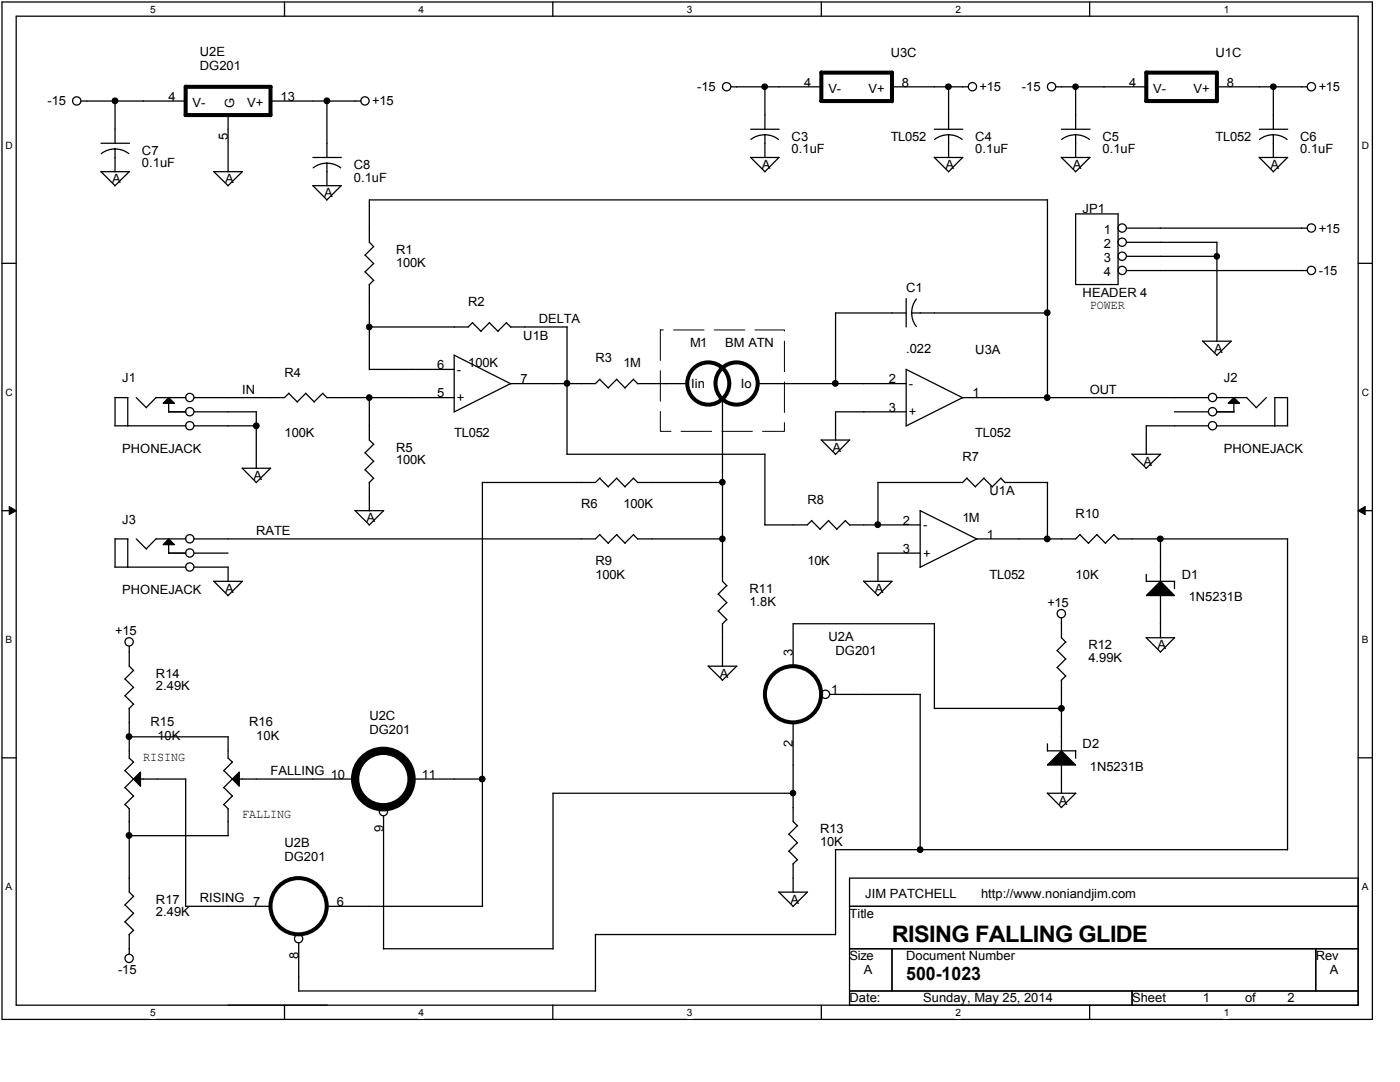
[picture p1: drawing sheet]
<svg xmlns="http://www.w3.org/2000/svg" width="279mm" height="216mm" viewBox="0 0 279 216" stroke-linecap="round" stroke-linejoin="round" font-family="sans-serif">
<path d="M.4 .4h273.5v203h-273.5zM3.2 3.2h267.9v197.4h-267.9z" fill="none" stroke="#000" stroke-width=".25"/>
<g fill="#fff">
<path d="M30 .7h1.1v2.3h-1.1z"/>
<path d="M30 200.9h1.1v2.3h-1.1z"/>
</g>
<path d="M56.8 .4v2.8M56.8 200.6v2.8" fill="none" stroke="#000" stroke-width=".25"/>
<g fill="#fff">
<path d="M83.5 .7h1.1v2.3h-1.1z"/>
<path d="M83.5 200.9h1.1v2.3h-1.1z"/>
</g>
<path d="M110.3 .4v2.8M110.3 200.6v2.8" fill="none" stroke="#000" stroke-width=".25"/>
<g fill="#fff">
<path d="M137.1 .7h1.1v2.3h-1.1z"/>
<path d="M137.1 200.9h1.1v2.3h-1.1z"/>
</g>
<path d="M163.9 .4v2.8M163.9 200.6v2.8" fill="none" stroke="#000" stroke-width=".25"/>
<g fill="#fff">
<path d="M190.7 .7h1.1v2.3h-1.1z"/>
<path d="M190.7 200.9h1.1v2.3h-1.1z"/>
</g>
<path d="M217.5 .4v2.8M217.5 200.6v2.8" fill="none" stroke="#000" stroke-width=".25"/>
<g fill="#fff">
<path d="M244.2 .7h1.1v2.3h-1.1z"/>
<path d="M244.2 200.9h1.1v2.3h-1.1z"/>
<path d="M1.1 27.9h1.5v2.2h-1.5z"/>
<path d="M271.8 27.9h1.4v2.2h-1.4z"/>
<path d="M1.1 77.2h1.5v2.2h-1.5z"/>
<path d="M271.8 77.2h1.4v2.2h-1.4z"/>
</g>
<path d="M.4 52.5h2.8M271.1 52.5h2.8" fill="none" stroke="#000" stroke-width=".25"/>
<g fill="#fff">
<path d="M1.1 126.5h1.3v2.3h-1.3z"/>
<path d="M271.8 126.5h1.3v2.3h-1.3z"/>
</g>
<path d="M.4 101.9h2.8M271.1 101.9h2.8" fill="none" stroke="#000" stroke-width=".25"/>
<path d="M1.8 101.1l1.4 .8-1.4 .8zM271.1 101.9l1.3-.8v1.6z" fill="#000"/>
<path d="M1.8 101.1l1.4 .8-1.4 .8zM271.1 101.9l1.3-.8v1.6z" fill="none" stroke="#000" stroke-width=".2"/>
<g fill="#fff">
<path d="M1.1 175.9h1.3v2.2h-1.3z"/>
<path d="M271.8 175.9h1.3v2.2h-1.3z"/>
</g>
<g fill="none" stroke="#000" stroke-width=".25">
<path d="M145.9 17.3h18M152.7 17.3v8.5M178 17.3h15.2M189.3 17.3v8.5M210.7 17.3h18.1M214.7 17.3v8.5M242.9 17.3h18M254.1 17.3v8.5M16.2 20.2h20.9M20.1 34.2l2.9 2.9M20.2 34.3h5.6M20.2 28.6h5.6"/>
<path d="M23 29.7l1.4 .3 1.3 .7M23 29.7l-1.5 .3-1.3 .7M23 20.1v8.5M23 29.7v4.6M25.8 34.3l-2.9 2.8M42.6 34.2l2.9 2.9M42.7 34.3h5.7M45.5 23v11.3M48.4 34.3l-2.9 2.8M54 20.2h18M62.4 37l2.8 2.9M62.5 31.4h5.6"/>
<path d="M62.5 37.1h5.6l-2.9 2.8M65.2 32.6l1.5 .2 1.3 .7M65.2 32.6l-1.4 .2-1.3 .7M65.2 20.1v11.3M65.2 32.6v4.5M149.8 31.4l2.9 2.9M149.8 31.4h5.7M149.8 25.8h5.7M152.7 26.9l1.4 .2 1.3 .7M152.7 26.9l-1.5 .2-1.3 .7M152.7 26.9v4.5M155.4 31.4l-2.8 2.9"/>
<path d="M186.4 31.4l2.9 2.9M186.5 31.4h5.6M186.5 25.8h5.6M189.3 26.9l1.4 .2 1.3 .7M189.3 26.9l-1.5 .2-1.3 .7M189.3 26.9v4.5M192.1 31.4l-2.8 2.9M209 39.9v39.5M209.1 39.9h-135.4v8.5l.9 .8M211.8 31.4l2.9 2.9M211.8 31.4h5.7M211.8 25.8h5.7"/>
<path d="M214.7 26.9l1.4 .2 1.3 .7M214.7 26.9l-1.5 .2-1.3 .7M214.7 26.9v4.5M217.5 31.4l-2.9 2.9M251.3 31.4l2.8 2.9M251.3 31.4h5.7M251.3 25.8h5.7M254.1 26.9l1.5 .2 1.3 .7M254.1 26.9l-1.4 .2-1.3 .7M254.1 26.9v4.5M257 31.4l-2.9 2.9M72.9 50.9l1.7 1.7"/>
<path d="M72.9 54.2l1.7 1.8M73.7 56.8v17M74.6 49.2l-1.8 1.7M74.6 52.6l-1.8 1.7M74.6 55.9l-.9 .9M180.8 59.6v5.6M182.9 59.7l-.7 1.3-.3 1.5M214.7 42.7h8.4v14.1h-8.4zM224.8 54h36.1M224.8 45.5h36.1M224.8 48.4h18.1M224.8 51.1h18.1"/>
<path d="M242.9 48.3v19.8M23 79.3h2.5M23 79.3v5.7M25.5 79.3v5.7M27.2 79.3l2 2.1M31.1 79.3h6M31.2 79.3l-2 2M33.7 79.3l1.1 1.2h-2.2zM57.6 78.5l1.8 1.7M57.7 78.5l-.9 .8h-18.1M61 78.5l1.7 1.7M61.1 78.5l-1.8 1.7"/>
<path d="M64.4 78.5l.9 .9M64.4 78.5l-1.7 1.7M65.2 79.3h25.4M73.7 79.3v8.5l.9 .9M73.7 73.7h16.9M90.6 70.8v11.4M90.6 70.9l11.3 5.7M94.3 64.4l1.7 1.7M94.3 64.4l-.9 .8h-19.7M97.7 64.4l1.7 1.7M97.7 64.4l-1.7 1.7M101.1 64.4l.8 .9"/>
<path d="M101.1 64.4l-1.7 1.7M101.9 65.2h11.3M113.2 65.2v25.4M119.7 75.7l1.7 1.7M119.7 75.7l-.9 .8h-16.9l-11.3 5.7M123.1 75.7l1.7 1.7M123.1 75.7l-1.7 1.7M126.4 75.7l.9 .9M126.5 75.7l-1.8 1.7M127.3 76.5h9.9M144.2 79.6v36.4l.9 .9M151.2 76.5h29.6"/>
<path d="M180.8 62.5h-14v14.1M181.9 62.5l.3 1.4 .7 1.3M181.9 62.5h27.2M192.1 79.4l-11.3-5.7v11.3M240 68l2.9 2.9M240 68.1h5.7M241.2 79.3h-49.1l-11.3 5.7M242.8 79.3h6M245.7 68.1l-2.9 2.8M246.2 79.3l1.2 1.2h-2.3zM248.7 79.3l2 2M252.7 79.3l-2 2.1"/>
<path d="M254.4 79.3h2.6M254.4 79.3v5.7M257 79.3v5.7M22.9 85h14.2M33.6 82.2h3.5M33.7 80.5v1.7M38.7 82.2h12.5M38.7 85h12.4M48.3 93.4l2.8 2.9M48.4 93.4h5.6M51.1 82.2v11.2M54 93.4l-2.9 2.9"/>
<path d="M72.9 90.3l1.7 1.8M72.9 93.7l1.7 1.8M74.6 88.7l-1.8 1.7M74.6 92l-1.8 1.8M74.6 95.4l-.9 .9v5.6M96.3 96.2v84.6h-31.1M113.1 90.6h39.6M119.7 95.4l1.7 1.8M119.7 95.4l-.9 .9h-22.5M123.1 95.4l1.7 1.8M123.1 95.4l-1.7 1.7M126.4 95.4l.9 .9h16.9"/>
<path d="M126.5 95.4l-1.8 1.7M152.7 90.6v14.1M163.9 87.8l2.9 2.8M163.9 87.8h5.7M169.5 87.8l-2.8 2.9M175.2 96.3v8.5M180.8 82.2h-14v5.6M193 95.4l1.7 1.8M193 95.4l-.9 .9h-16.9M196.3 95.4l1.8 1.8M196.4 95.4l-1.8 1.7M199.7 95.4l.9 .9"/>
<path d="M199.8 95.4l-1.8 1.7M200.6 96.3h8.5M209 96.3v11.3M225.9 90.6l2.9 2.8M225.9 90.6h5.7M228.8 85h12.4M228.8 84.9v5.7M231.6 90.6l-2.9 2.9M234.4 82.2h6.8M242.8 82.2h3.5M242.8 85h14.2M246.2 80.5v1.7"/>
<path d="M22.9 113.2h14.2M23 107.5h2.5M23 107.5v5.7M25.5 107.5v5.7M27.2 107.5l2 2.1M31.1 107.5h6M31.2 107.5l-2 2M33.6 110.4h3.5M33.7 107.5l1.1 1.2h-2.2zM33.7 108.7v1.7M38.7 110.4h6.8M38.7 113.2h6.8v2.8"/>
<path d="M42.6 116l2.9 2.8M42.7 116h5.7M48.4 116l-2.9 2.9M70.8 101.9l2.9 2.8M70.9 101.9h5.7M76.5 101.9l-2.8 2.9M119.7 106.7l1.7 1.7M119.7 106.6l-.9 .9h-80.1M123.1 106.7l1.7 1.7M123.1 106.6l-1.7 1.8M126.4 106.7l.9 .9M126.5 106.6l-1.8 1.8"/>
<path d="M127.3 107.5h16.9M143.3 118.5l1.8 1.8M145 116.8l-1.7 1.8M162 103.9l1.7 1.7M162 103.8l-.9 .9h-8.5M165.4 103.9l1.6 1.7M165.4 103.8l-1.7 1.8M168.7 103.9l.9 .9M168.7 103.8l-1.7 1.8M169.5 104.7h14.1M172.3 116l2.9 2.8M172.4 116h5.7"/>
<path d="M175.2 110.4h8.4M175.2 110.3v5.7M178 116l-2.8 2.9M195 107.6l-11.4-5.7v11.3M215.5 106.7l1.8 1.7M215.6 106.6l-.9 .9h-19.8l-11.3 5.7M218.9 106.7l1.7 1.7M218.9 106.6l-1.7 1.8M222.3 106.7l.9 .9M222.3 106.6l-1.7 1.8M223.1 107.5h33.9M228.8 116h5.6"/>
<path d="M228.8 114.6v1.4M231.6 116l2.8 2.8h-5.6zM231.6 107.5v8.5M231.6 118.8v8.5M234.4 116v1.4M257 107.5v62.1M24.9 135.5l1.8 1.7M24.9 138.8l1.8 1.7M25.8 129v3.9l.9 .9M26.6 133.8l-1.7 1.7M26.6 137.2l-1.7 1.7M141.3 132.9l2.9 2.8"/>
<path d="M141.4 132.9h5.7M143.3 121.9l1.8 1.8M144.2 124.5v8.5M145 120.2l-1.7 1.8M145 123.6l-.9 .9M147 132.9l-2.9 2.9M158.3 132.9v-8.4h28.2v16.9M165.6 138.6h18.1M183.6 138.6v31M211 129.8l1.7 1.7M211 133.2l1.7 1.7M211.8 123.3v4l.9 .8"/>
<path d="M211.8 135.7v14.1M212.7 128.1l-1.8 1.7M212.7 131.5l-1.8 1.7M212.7 134.9l-.9 .9M228.7 127.2l2.9 2.9M228.8 127.3h5.6M234.4 127.3l-2.8 2.8M.4 151.2h2.8M24.9 153.8l1.8 1.7M24.9 157.1l1.8 1.8M25.8 141.4v9.9M25.8 151.3l.9 .8"/>
<path d="M25.8 147h19.8M26.6 155.4l1.4-1.3v2.8zM26.6 140.5l-.8 .9M26.6 152.1l-1.7 1.7M26.6 155.4l-1.7 1.8M26.6 158.8l-1.7 1.8M28 155.4h9.1v25.5M44.7 153.8l1.7 1.7M45.5 147v4.3M45.5 151.3l.9 .8M46.4 155.4l1.4-1.3v2.8zM46.4 152.1l-1.8 1.7"/>
<path d="M46.4 155.4l-1.8 1.8 1.8 1.7M46.4 158.8l-1.8 1.8M47.8 155.4h23.1M82.2 155.4h14.1M110.3 158.3h48M110.4 158.3v31.1M158.3 144.2v19.7l.9 .9M186.5 141.4h25.4M209 158.2l2.8 2.9M209 158.3h5.7l-2.9 2.9M209 149.8h5.7v1.5M209 148.4v1.5"/>
<path d="M211.8 149.8l2.9 2.9h-5.7zM211.8 152.6v5.7M271.1 151.2h2.8M24.9 160.5l.9 .9M25.8 161.4v16.6l.9 .9M25.8 166.8h19.8M26.6 178.9l-1.7 1.7M44.7 160.5l.9 .9M45.5 161.4v5.4M76.5 162.8v26.6M155.4 178l2.9 2.8M155.4 178h5.8"/>
<path d="M157.4 166.5l1.8 1.7M157.4 169.8l1.8 1.8M158.3 172.4v5.7M159.1 164.8l-1.7 1.7M159.1 168.1l-1.7 1.8M159.1 171.5l-.9 .9M161.1 178l-2.9 2.9M166.7 169.5h90.3M166.8 169.5v17h-48M169.5 175.2h101.6v25.4h-101.6zM24.9 180.6l1.8 1.7M24.9 183.9l1.8 1.8"/>
<path d="M25.8 186.5v3.9M26.6 182.2l-1.7 1.8M26.6 185.6l-.8 .9M37.1 180.8h16.9M59.6 197.7h59.3M59.6 188.2v9.6M76.5 189.3h33.9M118.8 186.4v11.3M169.5 180.8h101.6M169.5 189.3h101.6M169.5 197.7h101.6M178 189.3v8.4"/>
<path d="M225.9 197.7v2.9M262.6 189.3v8.4M45.5 200.6h19.8"/>
<circle cx="145" cy="17.3" r=".83"/>
<circle cx="152.6" cy="17.3" r=".55"/>
<circle cx="189.3" cy="17.3" r=".55"/>
<circle cx="194.1" cy="17.3" r=".83"/>
<circle cx="209.9" cy="17.3" r=".83"/>
<circle cx="214.6" cy="17.3" r=".54"/>
<circle cx="254.1" cy="17.3" r=".55"/>
<circle cx="261.7" cy="17.3" r=".83"/>
<circle cx="15.3" cy="20.1" r=".83"/>
<circle cx="23" cy="20.1" r=".56"/>
<circle cx="65.2" cy="20.1" r=".56"/>
<circle cx="72.8" cy="20.1" r=".83"/>
<circle cx="224" cy="51.1" r=".83"/>
<circle cx="224" cy="45.5" r=".83"/>
<circle cx="224" cy="54" r=".83"/>
<circle cx="224" cy="48.3" r=".83"/>
<circle cx="242.8" cy="51.1" r=".55"/>
<circle cx="261.7" cy="45.5" r=".83"/>
<circle cx="261.7" cy="54" r=".83"/>
<circle cx="37.9" cy="79.3" r=".83"/>
<circle cx="73.7" cy="65.2" r=".55"/>
<circle cx="73.7" cy="79.3" r=".55"/>
<circle cx="113.2" cy="76.5" r=".56"/>
<circle cx="166.7" cy="76.5" r=".56"/>
<circle cx="209" cy="79.3" r=".56"/>
<circle cx="209" cy="62.4" r=".56"/>
<circle cx="242" cy="79.3" r=".83"/>
<circle cx="37.9" cy="84.9" r=".83"/>
<circle cx="37.9" cy="82.1" r=".83"/>
<circle cx="51.1" cy="85" r=".56"/>
<circle cx="144.2" cy="96.2" r=".55"/>
<circle cx="242" cy="82.1" r=".83"/>
<circle cx="242" cy="84.9" r=".83"/>
<circle cx="37.9" cy="107.5" r=".83"/>
<circle cx="37.9" cy="113.1" r=".83"/>
<circle cx="37.9" cy="110.3" r=".83"/>
<circle cx="144.2" cy="107.5" r=".55"/>
<circle cx="175.2" cy="104.7" r=".56"/>
<circle cx="209" cy="107.5" r=".56"/>
<circle cx="231.6" cy="107.5" r=".56"/>
<circle cx="25.8" cy="128.1" r=".83"/>
<circle cx="164.7" cy="138.5" r=".83"/>
<circle cx="211.8" cy="122.4" r=".83"/>
<circle cx="25.7" cy="147" r=".56"/>
<circle cx="96.2" cy="155.4" r=".56"/>
<circle cx="158.3" cy="158.3" r=".54"/>
<circle cx="211.8" cy="141.3" r=".56"/>
<circle cx="25.7" cy="166.7" r=".56"/>
<circle cx="76.5" cy="161.9" r=".83"/>
<circle cx="183.6" cy="169.5" r=".56"/>
<circle cx="25.8" cy="191.2" r=".83"/>
<circle cx="59.6" cy="187.3" r=".83"/>
</g>
<g fill="none" stroke="#000" stroke-width=".8">
<path d="M37.1 17.3h16.9M37.1 17.3v5.7M54 17.3v5.7M178 14.5v5.7M178.1 14.5h-14.2v5.7h14.1M37 23h17M228.7 20.2h14.2M228.8 20.2v-5.7h14.1v5.7"/>
<circle cx="141.3" cy="76.5" r="4.2"/>
<circle cx="147" cy="76.5" r="4.2"/>
<circle cx="158.3" cy="138.5" r="5.6"/>
<circle cx="59.6" cy="180.8" r="5.6"/>
</g>
<circle cx="76.5" cy="155.4" r="5.6" fill="none" stroke="#000" stroke-width="1.7"/>
<g fill="#000">
<path d="M33.7 79.3l1.1 1.2h-2.2zM246.2 79.3l1.2 1.2h-2.3zM33.7 107.5l1.1 1.2h-2.2zM231.6 116l2.8 2.8h-5.6zM26.6 155.4l1.4-1.3v2.8zM46.4 155.4l1.4-1.3v2.8zM211.8 149.8l2.9 2.9h-5.7z"/>
<circle cx="152.6" cy="17.3" r=".55"/>
<circle cx="189.3" cy="17.3" r=".55"/>
<circle cx="214.6" cy="17.3" r=".54"/>
<circle cx="254.1" cy="17.3" r=".55"/>
<circle cx="23" cy="20.1" r=".56"/>
<circle cx="65.2" cy="20.1" r=".56"/>
<circle cx="242.8" cy="51.1" r=".55"/>
<circle cx="73.7" cy="65.2" r=".55"/>
<circle cx="73.7" cy="79.3" r=".55"/>
<circle cx="113.2" cy="76.5" r=".56"/>
<circle cx="166.7" cy="76.5" r=".56"/>
<circle cx="209" cy="79.3" r=".56"/>
<circle cx="209" cy="62.4" r=".56"/>
<circle cx="51.1" cy="85" r=".56"/>
<circle cx="144.2" cy="96.2" r=".55"/>
<circle cx="144.2" cy="107.5" r=".55"/>
<circle cx="175.2" cy="104.7" r=".56"/>
<circle cx="209" cy="107.5" r=".56"/>
<circle cx="231.6" cy="107.5" r=".56"/>
<circle cx="25.7" cy="147" r=".56"/>
<circle cx="96.2" cy="155.4" r=".56"/>
<circle cx="158.3" cy="158.3" r=".54"/>
<circle cx="211.8" cy="141.3" r=".56"/>
<circle cx="25.7" cy="166.7" r=".56"/>
<circle cx="183.6" cy="169.5" r=".56"/>
</g>
<path d="M131.8 65.8h24.8v20.3h-24.8z" fill="none" stroke="#000" stroke-width=".2" stroke-dasharray="6.1 2"/>
<text font-size="4.5" x="178" y="187.9">RISING FALLING GLIDE</text>
<text font-size="3.7" x="180.8" y="195.5">500-1023</text>
<g font-size="2.5">
<text x="39.9" y="11.1">U2E</text>
<text x="177.8" y="11.4">U3C</text>
<text x="242.6" y="11.4">U1C</text>
<text x="39.9" y="14">DG201</text>
<text x="160.5" y="17.3">4</text>
<text x="180" y="17.3">8</text>
<text x="225.3" y="17.3">4</text>
<text x="244.8" y="17.3">8</text>
<text x="9.5" y="21">-15</text>
<text x="33.6" y="20.1">4</text>
<text x="38.4" y="21.3">V-</text>
<text x="46.7" y="21.6" transform="rotate(-90 46.7 21.6)">G</text>
<text x="49.3" y="21.3">V+</text>
<text x="56" y="20.1">13</text>
<text x="74.3" y="21">+15</text>
<text x="139.1" y="18.2">-15</text>
<text x="165.3" y="18.5">V-</text>
<text x="173.4" y="18.5">V+</text>
<text x="195.5" y="18.2">+15</text>
<text x="204" y="18.2">-15</text>
<text x="230.2" y="18.5">V-</text>
<text x="238.2" y="18.5">V+</text>
<text x="263.2" y="18.2">+15</text>
<text x="45.5" y="27.9" transform="rotate(-90 45.5 27.9)">5</text>
<text x="158" y="28.1">C3</text>
<text x="177.8" y="28.1">TL052</text>
<text x="194.6" y="28.1">C4</text>
<text x="220" y="28.1">C5</text>
<text x="242.6" y="28.1">TL052</text>
<text x="259.5" y="28.1">C6</text>
<text x="28.3" y="30.9">C7</text>
<text x="28.3" y="33.4">0.1uF</text>
<text x="70.6" y="33.7">C8</text>
<text x="152.1" y="33.7">A</text>
<text x="158" y="30.6">0.1uF</text>
<text x="188.7" y="33.7">A</text>
<text x="194.6" y="30.6">0.1uF</text>
<text x="214.1" y="33.7">A</text>
<text x="220" y="30.6">0.1uF</text>
<text x="253.6" y="33.7">A</text>
<text x="259.5" y="30.6">0.1uF</text>
<text x="22.4" y="36.5">A</text>
<text x="45" y="36.5">A</text>
<text x="64.7" y="39.3">A</text>
<text x="70.6" y="36.2">0.1uF</text>
<text x="216.1" y="42.4">JP1</text>
<text x="220.3" y="46.7">1</text>
<text x="263.2" y="46.4">+15</text>
<text x="79.1" y="50.6">R1</text>
<text x="79.1" y="53.2">100K</text>
<text x="220.3" y="49.5">2</text>
<text x="220.3" y="52.3">3</text>
<text x="180.8" y="58.2">C1</text>
<text x="216.1" y="59.4">HEADER 4</text>
<text x="220.3" y="55.1">4</text>
<text x="263.2" y="54.9">-15</text>
<text x="93.4" y="61.1">R2</text>
<text x="107.5" y="64.4">DELTA</text>
<text x="217.5" y="61.7">POWER</text>
<text x="104.4" y="67.8">U1B</text>
<text x="137.7" y="69.2">M1</text>
<text x="144.7" y="69.2">BM ATN</text>
<text x="180.8" y="70.4">.022</text>
<text x="194.6" y="70.6">U3A</text>
<text x="242.3" y="70.4">A</text>
<text x="24.4" y="76.3">J1</text>
<text x="56.8" y="75.1">R4</text>
<text x="87.2" y="73.7">6</text>
<text x="91.2" y="74.6">-</text>
<text x="93.4" y="73.2">100K</text>
<text x="103.9" y="76.5">7</text>
<text x="118.8" y="72.3">R3</text>
<text x="124.5" y="73.2">1M</text>
<text x="138" y="77.4">Iin</text>
<text x="147.9" y="77.4">Io</text>
<text x="177.4" y="76.5">2</text>
<text x="181.4" y="77.4">-</text>
<text x="244.3" y="76.3">J2</text>
<text x="48.4" y="78.5">IN</text>
<text x="87.2" y="79.3">5</text>
<text x="91.2" y="80.2">+</text>
<text x="177.4" y="82.1">3</text>
<text x="181.4" y="83.1">+</text>
<text x="194.1" y="79.3">1</text>
<text x="217.5" y="78.5">OUT</text>
<text x="56.8" y="87.3">100K</text>
<text x="90.6" y="87.3">TL052</text>
<text x="194.6" y="87.3">TL052</text>
<text x="24.4" y="90.4">PHONEJACK</text>
<text x="50.6" y="95.7">A</text>
<text x="79.1" y="90.1">R5</text>
<text x="79.1" y="92.6">100K</text>
<text x="166.2" y="90.1">A</text>
<text x="192.1" y="92.1">R7</text>
<text x="228.2" y="92.9">A</text>
<text x="244.3" y="90.4">PHONEJACK</text>
<text x="116" y="101.4">R6</text>
<text x="124.5" y="101.4">100K</text>
<text x="161.1" y="100.5">R8</text>
<text x="197.5" y="98.8">U1A</text>
<text x="24.4" y="104.5">J3</text>
<text x="51.1" y="106.7">RATE</text>
<text x="73.2" y="104.2">A</text>
<text x="180.2" y="104.7">2</text>
<text x="184.2" y="105.6">-</text>
<text x="192.1" y="104.2">1M</text>
<text x="196.9" y="107.5">1</text>
<text x="214.7" y="103.3">R10</text>
<text x="118.8" y="112.7">R9</text>
<text x="161.1" y="112.7">10K</text>
<text x="180.2" y="110.3">3</text>
<text x="184.2" y="111.3">+</text>
<text x="24.4" y="118.6">PHONEJACK</text>
<text x="45" y="118.3">A</text>
<text x="118.8" y="115.4">100K</text>
<text x="149.6" y="118.3">R11</text>
<text x="174.6" y="118.3">A</text>
<text x="197.5" y="115.4">TL052</text>
<text x="214.7" y="115.4">10K</text>
<text x="235.8" y="115.4">D1</text>
<text x="237.2" y="120">1N5231B</text>
<text x="149.6" y="120.8">1.8K</text>
<text x="209" y="121.1">+15</text>
<text x="23" y="126.7">+15</text>
<text x="158.2" y="130.9" transform="rotate(-90 158.2 130.9)">3</text>
<text x="165.4" y="127.9">U2A</text>
<text x="166.8" y="130.7">DG201</text>
<text x="217.2" y="129.5">R12</text>
<text x="231" y="129.5">A</text>
<text x="31.1" y="135.2">R14</text>
<text x="31.1" y="137.8">2.49K</text>
<text x="143.6" y="135.2">A</text>
<text x="217.2" y="132.1">4.99K</text>
<text x="73.7" y="143.6">U2C</text>
<text x="165.9" y="138.5">1</text>
<text x="30" y="144.8">R15</text>
<text x="31.4" y="147.6">10K</text>
<text x="49.8" y="144.8">R16</text>
<text x="51.1" y="147.6">10K</text>
<text x="73.7" y="146.5">DG201</text>
<text x="158.2" y="149.1" transform="rotate(-90 158.2 149.1)">2</text>
<text x="216.1" y="149.3">D2</text>
<text x="28.6" y="151.9">RISING</text>
<text x="54" y="154.6">FALLING</text>
<text x="66" y="155.4">10</text>
<text x="84.2" y="155.4">11</text>
<text x="217.5" y="153.8">1N5231B</text>
<text x="211.3" y="160.6">A</text>
<text x="48.4" y="163.2">FALLING</text>
<text x="76.5" y="166.1" transform="rotate(-90 76.5 166.1)">9</text>
<text x="163.7" y="166.2">R13</text>
<text x="56.8" y="169">U2B</text>
<text x="56.8" y="171.8">DG201</text>
<text x="163.7" y="168.7">10K</text>
<text x="172.7" y="179.2">JIM PATCHELL</text>
<text x="195.8" y="179.2">http://www.noniandjim.com</text>
<text x="31.1" y="180.3">R17</text>
<text x="31.1" y="182.8">2.49K</text>
<text x="39.9" y="180">RISING</text>
<text x="50.6" y="180.8">7</text>
<text x="67.2" y="180.8">6</text>
<text x="157.7" y="180.3">A</text>
<text x="169.5" y="183.1">Title</text>
<text x="59.6" y="191.4" transform="rotate(-90 59.6 191.4)">8</text>
<text x="169.5" y="191.6">Size</text>
<text x="180.8" y="191.6">Document Number</text>
<text x="262.6" y="191.6">Rev</text>
<text x="23.5" y="194.4">-15</text>
<text x="172.4" y="194.4">A</text>
<text x="265.4" y="194.4">A</text>
<text x="169.5" y="200">Date:</text>
<text x="184.2" y="200">Sunday, May 25, 2014</text>
<text x="225.9" y="200">Sheet</text>
<text x="240" y="200">1</text>
<text x="248.5" y="200">of</text>
<text x="257" y="200">2</text>
</g>
<g font-size="2">
<text x="30" y="2.6">5</text>
<text x="83.5" y="2.6">4</text>
<text x="137.1" y="2.6">3</text>
<text x="190.7" y="2.6">2</text>
<text x="244.2" y="2.6">1</text>
<text x="1.1" y="29.7">D</text>
<text x="271.8" y="29.7">D</text>
<text x="1.1" y="79">C</text>
<text x="271.8" y="79">C</text>
<text x="1.1" y="128.4">B</text>
<text x="271.8" y="128.4">B</text>
<text x="1.1" y="177.7">A</text>
<text x="271.8" y="177.7">A</text>
<text x="30" y="202.7">5</text>
<text x="83.5" y="202.7">4</text>
<text x="137.1" y="202.7">3</text>
<text x="190.7" y="202.7">2</text>
<text x="244.2" y="202.7">1</text>
</g>
</svg>
